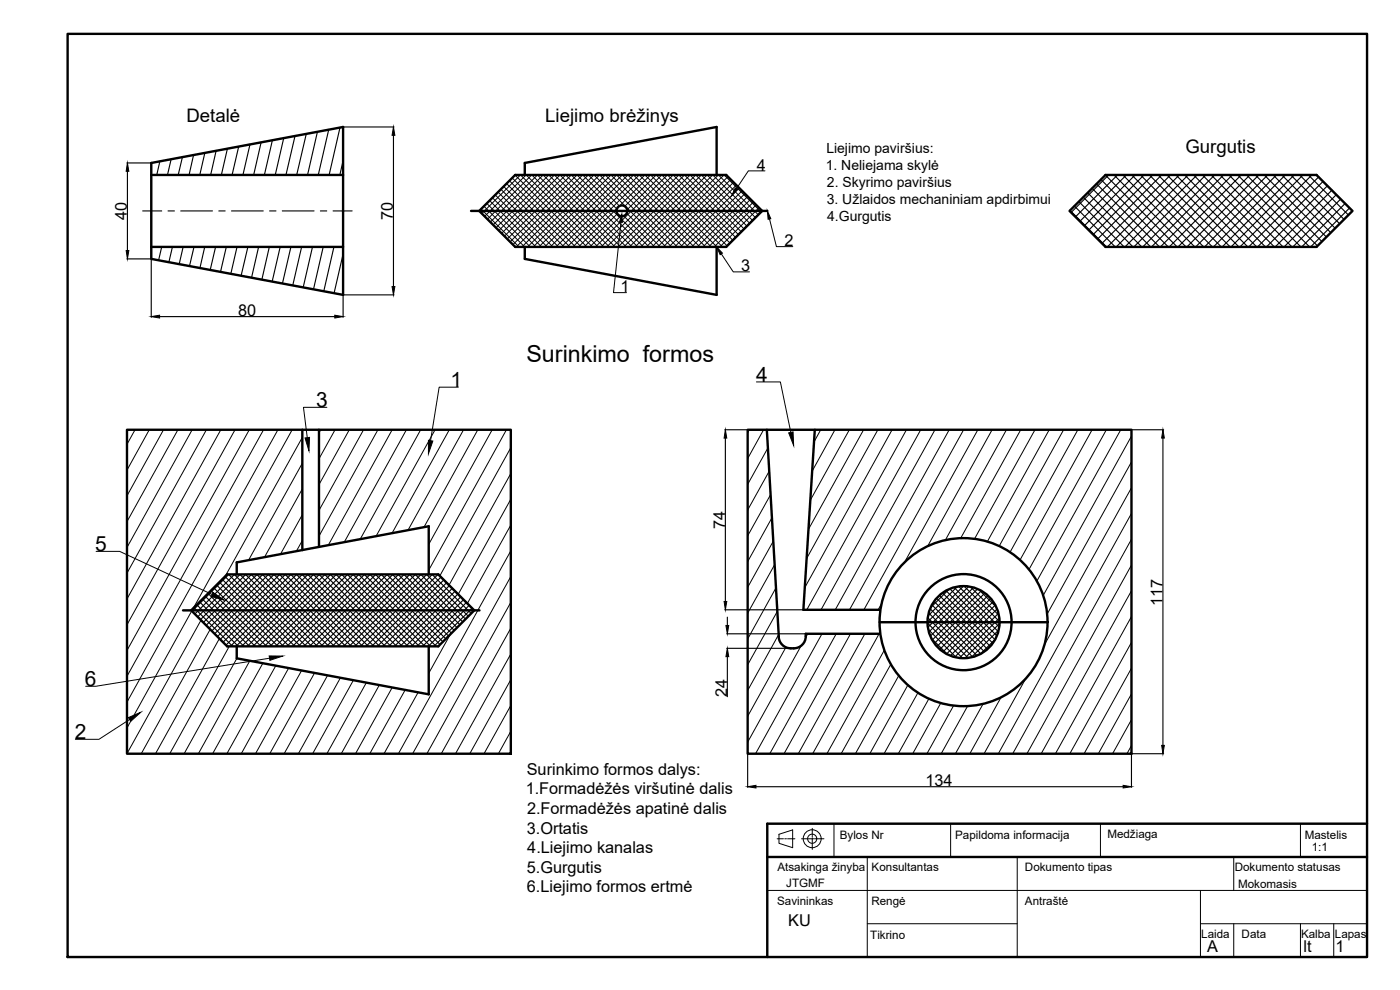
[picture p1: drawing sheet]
<svg xmlns="http://www.w3.org/2000/svg" width="420mm" height="297mm" viewBox="0 0 420 297" stroke-linecap="round" stroke-linejoin="round" font-family="sans-serif">
<!-- layer: 0 -->
<path d="M20.3 10.2h390v276.9h-390zM230.3 257.1h180M410.3 247.1h-180v40" fill="none" stroke="#000" stroke-width=".72"/>
<g fill="none" stroke="#000" stroke-width=".3">
<path d="M147.8 59.3l14.7 14.8M148.6 58.5l15.6 15.6M149.5 57.6l16.4 16.5M150.3 56.8l17.3 17.3M151.1 55.9l18.2 18.2M152 55.1l19 19M152.9 54.2l19.8 19.9M153.7 53.4l20.7 20.7M154.6 52.5l21.5 21.6M157.9 52.5l-12.5 12.4M157.9 52.5l21.6 21.6M174.9 52.5l-21 20.9"/>
<path d="M174.9 52.5l10.2 10.2M176.5 52.5l-21.5 21.6M176.6 52.5l9.3 9.3M179.9 52.5l-21.6 21.6M180 52.5l21.6 21.6M193.5 52.5l-21.6 21.6M193.6 52.5l21.6 21.6M196.9 52.5l-9.4 9.4M196.9 52.5l21.3 21.3M198.6 52.5l-10.3 10.4M198.6 52.5l20.5 20.4M212.2 52.5l-21.6 21.6"/>
<path d="M212.2 52.5l13.7 13.7M215.6 52.5l-21.6 21.6M215.6 52.5l12 12M218.5 53l-21.1 21.1M219.3 53.8l-20.2 20.3M220.1 54.7l-19.3 19.4M221 55.5l-18.5 18.6M221.9 56.4l-17.7 17.7M222.7 57.2l-16.8 16.9M223.6 58.1l-16 16M224.4 58.9l-15.1 15.2M225.3 59.8l-14.3 14.3"/>
<path d="M229.6 51.3h-5l-3.6 5.3M144.4 62.7l11.4 11.4M144.6 64.1l11.6-11.6 21.6 21.6M145.2 61.8l12.3 12.3M146.1 61l13 13.1M146.3 65.8l13.3-13.3 21.6 21.6M146.9 60.2l13.9 13.9M147.2 66.6l14.1-14.1 21.6 21.6M148 67.5l15-15 21.6 21.6M148.9 68.3l15.8-15.8 21.6 21.6M149.7 69.2l16.7-16.7 21.6 21.6M150.6 70l17.5-17.5 21.6 21.6"/>
<path d="M151.4 70.9l18.4-18.4 21.6 21.6M152.2 71.7l19.3-19.2 21.6 21.6M153.1 72.6l20.1-20.1 21.6 21.6M156.6 74.1l21.6-21.6 21.7 21.6M160 74.1l21.7-21.6 21.6 21.6M161.7 74.1l21.7-21.6 21.5 21.6M163.5 74.1l21.6-21.6 21.5 21.6M165.2 74.1l21.5-21.6 21.6 21.6M166.8 74.1l21.6-21.6 21.7 21.6M168.5 74.1l21.6-21.6 21.7 21.6M170.2 74.1l21.6-21.6 21.7 21.6M185.3 62.4l-11.7 11.7"/>
<path d="M185.3 64.1l-10 10M185.8 61.9l9.5-9.4 21.5 21.6M186.2 64.9l-9.2 9.2M186.4 66.7l-2.3 21.1h3.9M187.2 64.8l9.3 9.3M188.1 64.1l10.1 10M216.5 76.2l3.6 5.4h4.8M219.9 72.1l-19.6-19.6-21.6 21.6M220.8 71.2l-18.8-18.7-21.6 21.6M221.6 70.4l-17.9-17.9-21.6 21.6M222.5 69.6l-17.1-17.1-21.6 21.6M223.3 68.7l-16.2-16.2-21.6 21.6"/>
<path d="M224.2 67.9l-15.4-15.4-21.6 21.6M225 67l-14.5-14.5-21.6 21.6M226.1 60.6l-13.4 13.5M226.8 65.3l-12.9-12.8-21.6 21.6M227 61.5l-12.7 12.6M227.8 62.3l-11.8 11.8M228.4 63.6l-11.1-11.1-21.6 21.6M228.7 63.2l-11 10.9M230.9 65.7l2.1 8.3h4.9M137.6 116.2h-5.8l-2.6 16M227 114.6h7.2l3.1 15.2M40.5 128.9l-2.4 4.4"/>
<path d="M44.8 128.9l-6.7 12.2M49.1 128.9l-11 19.9M53.4 128.9l-15.3 27.6M57.7 128.9l-19.6 35.4M61.9 128.9l-23.8 43.1M66.3 128.9l-28.2 50.8M70.5 128.9l-32.4 58.6M74.8 128.9l-36.7 66.3M79.1 128.9l-41 74M83.4 128.9l-45.3 81.8M87.7 128.9l-29.7 53.6M90.7 131.2l-23.1 41.6"/>
<path d="M90.7 139l-16.1 29.1M96.2 128.9l-.5 1M98.1 122.2h-7l1.1 9.1M100.6 128.9l-4.9 8.8M104.8 128.9l-9.1 16.5M109.1 128.9l-13.4 24.3M113.4 128.9l-17.7 32M117.7 128.9l-19.2 34.7M122 128.9l-18.7 33.8M126.3 128.9l-18.2 32.9M130.6 128.9l-17.7 32M134.8 128.9l-17.1 31.1"/>
<path d="M139.1 128.9l-16.7 30.2M143.4 128.9l-16.2 29.3M147.7 128.9l-19 34.4M152 128.9l-23.3 42.2M153.3 134.3l-21.3 38.5M224.9 128.9l-.5 .9M229.2 128.9l-4.8 8.7M230.5 134.4l-6.1 10.9M246.3 128.9l-2 3.6M250.6 128.9l-6.8 12.4M254.9 128.9l-11.7 21.1M259.2 128.9l-16.5 29.9"/>
<path d="M263.5 128.9l-21.4 38.6M267.7 128.9l-26.1 47.3M272 128.9l-29.9 54.1M276.3 128.9l-29.9 54.1M280.6 128.9l-29.9 54.1M284.9 128.9l-30 54.1M289.2 128.9l-29.9 54.1M293.5 128.9l-22.2 40.1M297.7 128.9l-19.3 35.1M302.1 128.9l-18.4 33.2M306.3 128.9l-18 32.6M310.6 128.9l-18.1 32.8"/>
<path d="M314.9 128.9l-18.6 33.6M319.2 128.9l-19.3 35M323.5 128.9l-20.4 36.8M327.8 128.9l-21.7 39.1M332 128.9l-23.2 42M336.4 128.9l-25.2 45.5M339.6 130.9l-26.5 47.8M339.6 138.6l-25.3 45.7M90.7 146.7l-11.3 20.5M90.7 154.4l-6.5 11.9M153.3 142.1l-18.5 33.5M153.3 149.8l-15.8 28.5"/>
<path d="M153.3 157.5l-13 23.6M230.9 141.4l-6.5 11.6M231.3 148.4l-6.9 12.4M231.7 155.4l-7.3 13.1M339.6 146.3l-26.1 47.2M339.6 154.1l-40 72M28.8 165.4h7.1l27.7 13M90.7 162.2l-1.7 3.2M153.3 165.3l-33.7 60.8M153.3 173l-29.5 53.1M232.1 162.3l-7.7 13.9M232.5 169.4l-8.1 14.6"/>
<path d="M232.9 176.4l-8.5 15.3M339.6 161.8l-35.7 64.3M339.6 169.5l-31.4 56.6M339.6 177.2l-27.1 48.9M57.5 183.3l-19.4 35.1M60.3 186.1l-22.2 40M63.1 188.8l-20.7 37.3M65.8 191.6l-19.1 34.5M68.8 193.9l-17.9 32.2M71.1 197.5l-15.8 28.6M75 198.2l-15.5 27.9M78.9 199l-15.1 27.1"/>
<path d="M80.9 197.5l-52.1 8.4h-3.1M82.8 199.7l-14.7 26.4M128.8 193.9l-.1 .4M135.1 190.3l-6.4 11.7M153.3 180.7l-25.2 45.4M153.3 188.5l-20.9 37.6M153.3 196.2l-16.6 29.9M233.3 183.4l-8.9 16.1M233.7 190.4l-9.3 16.8M235.9 194.2l-11.5 20.7M240.4 193.8l-16 28.9M242.4 190.2l-.6 1"/>
<path d="M246.7 190.2l-19.9 35.9M251 190.2l-20 35.9M255.2 190.2l-19.9 35.9M259.6 190.2l-20 35.9M263.8 190.2l-19.9 35.9M264 183v7.2M264.1 189.6l-.1 .3M264.6 181l-1.1 2M265.4 195.1l-17.2 31M267.3 199.3l-14.9 26.8M339.6 185l-22.8 41.1M339.6 192.7l-18.5 33.4"/>
<path d="M38.9 215.9l-9.2 5.9h-7.1M86.6 200.4l-14.2 25.7M90.5 201.2l-13.8 24.9M94.4 201.9l-13.4 24.2M98.3 202.6l-13 23.5M102.2 203.4l-12.7 22.7M106.1 204.1l-12.3 22M110 204.8l-11.9 21.3M113.8 205.5l-11.4 20.6M117.7 206.3l-11 19.8M121.6 207l-10.6 19.1M125.5 207.7l-10.3 18.4"/>
<path d="M153.3 203.9l-12.3 22.2M153.3 211.7l-8 14.4M153.3 219.4l-3.7 6.7M269.7 202.7l-13 23.4M272.5 205.5l-11.5 20.6M275.5 207.9l-10.2 18.2M278.8 209.6l-9.2 16.5M282.3 210.9l-8.4 15.2M286.2 211.7l-8 14.4M290.4 211.9l-7.9 14.2M295 211.2l-8.3 14.9M300.4 209.3l-9.3 16.8"/>
<path d="M307.8 203.7l-12.5 22.4M339.6 200.5l-14.3 25.6M339.6 208.2l-10 17.9M339.6 215.9l-5.7 10.2M339.6 223.7l-1.4 2.4M230.3 257.1h180M233.2 251.7h1.9M233.8 250.3l4.1-1.3v5.3l-4.1-1.3zM235.5 251.7h.5M236.4 251.7h2.2M240.6 251.7h3.4M243.8 248.5v2.2"/>
<path d="M243.8 250.9v.2M243.8 251.4v3.4M244.2 251.7h.2M244.5 251.7h2.8M250.3 247.1v10M260.3 257.1v30M285.3 247.1v10M305.3 257.1v30M330.3 247.1v10M370.3 257.1v10.1M390.3 247.1v10M410.3 247.1v40h-180"/>
<path d="M230.3 267.2h180M260.3 277.2h45M360.3 277.2h50M360.3 267.2v19.9M370.3 277.2v9.9M390.3 277.2v9.9M400.3 277.2v9.9"/>
<circle cx="243.7" cy="251.7" r="2.69"/>
<circle cx="243.7" cy="251.7" r="1.38"/>
</g>
<!-- layer: siauroji -->
<g fill="none" stroke="#000" stroke-width=".34">
<path d="M95.3 39.5l-3 13M98.7 38.9l-3.2 13.6M102 38.3l-3.2 14.2M103.1 38.1h15.2M38.1 48.9h7.2M38.2 51.4v23.8M48 48.4l-1 4.1M51.4 47.8l-1.1 4.7M54.8 47.1l-1.3 5.4M58.1 46.5l-1.4 6M61.5 45.8l-1.5 6.7M64.9 45.2l-1.7 7.3"/>
<path d="M68.3 44.6l-1.9 7.9M71.6 43.9l-1.9 8.6M75 43.3l-2.1 9.2M78.4 42.7l-2.3 9.8M81.8 42l-2.5 10.5M85.1 41.4l-2.5 11.1M88.5 40.8l-2.7 11.7M91.9 40.2l-2.9 12.3M103 48.2l-1 4.3M118.1 40.6v45.4M325.1 59.1l14.9 15M326.4 57.8l16.3 16.3"/>
<path d="M327.8 56.5l17.5 17.6M329.1 55.2l18.9 18.9M330.4 53.8l20.2 20.3M331.7 52.5l21.6 21.6M332.7 52.5l-11.2 11.3M334.3 52.5l21.7 21.6M335.4 52.5l-12.6 12.6M337 52.5l21.6 21.6M338 52.5l-13.9 13.9M339.7 52.5l21.5 21.6M340.7 52.5l-15.3 15.2M342.3 52.5l21.6 21.6"/>
<path d="M343.3 52.5l-16.6 16.5M344.9 52.5l21.6 21.6M346 52.5l-17.9 17.9M347.6 52.5l21.6 21.6M348.6 52.5l-19.2 19.2M350.2 52.5l21.6 21.6M351.3 52.5l-20.6 20.5M352.9 52.5l21.6 21.6M353.9 52.5l-21.6 21.6M355.5 52.5l21.7 21.6M356.6 52.5l-21.6 21.6M358.2 52.5l21.6 21.6"/>
<path d="M359.3 52.5l-21.7 21.6M360.9 52.5l21.6 21.6M361.9 52.5l-21.6 21.6M363.5 52.5l21.6 21.6M364.5 52.5l-21.5 21.6M366.2 52.5l21.5 21.6M367.2 52.5l-21.6 21.6M368.8 52.5l21.6 21.6M369.8 52.5l-21.6 21.6M371.4 52.5l21.6 21.6M372.5 52.5l-21.6 21.6M374.1 52.5l21.3 21.3"/>
<path d="M375.1 52.5l-21.6 21.6M376.7 52.5l20 20M377.8 52.5l-21.6 21.6M379.4 52.5l18.7 18.6M380.5 52.5l-21.7 21.6M382.1 52.5l17.3 17.3M383.1 52.5l-21.6 21.6M384.7 52.5l16 16M385.8 52.5l-21.6 21.6M387.4 52.5l14.7 14.6M388.4 52.5l-21.6 21.6M390 52.5l13.4 13.3"/>
<path d="M391 52.5l-21.5 21.6M392.7 52.5l12 12M393.7 52.5l-21.6 21.6M395.7 53.1l-21 21M397.1 54.4l-19.7 19.7M398.4 55.8l-18.3 18.3M399.7 57.1l-17 17M401 58.4l-15.6 15.7M402.4 59.7l-14.4 14.4M38.1 77.7h7.2M45.4 77.7v17.5M48.5 74.1l-.9 4"/>
<path d="M51.7 74.1l-1 4.6M55 74.1l-1.2 5.1M58.2 74.1l-1.3 5.7M61.4 74.1l-1.4 6.3M64.7 74.1l-1.6 6.9M67.9 74.1l-1.7 7.5M71.1 74.1l-1.8 8.1M74.4 74.1l-2 8.6M77.6 74.1l-2.1 9.2M80.8 74.1l-2.2 9.8M84.1 74.1l-2.4 10.4M87.3 74.1l-2.5 10.9"/>
<path d="M90.5 74.1l-2.6 11.5M93.8 74.1l-2.8 12.1M97 74.1l-2.9 12.7M100.2 74.1l-3 13.3M103 76.2l-2.7 11.8M321.1 63.1l11 11M322.4 61.8l12.3 12.3M323.8 60.5l13.6 13.6M403.7 61l-13 13.1M405 62.4l-11.7 11.7M47.9 95h52.6M103 88.6v6.6"/>
<path d="M103.1 88.5h15.2M217.5 128.9h27M217.7 131.4v49.1M339.7 128.9h9.5M349 131.4v92.2M60.8 179.7l14.1 14.2M61.6 178.9l15 15M62.5 178.1l15.8 15.8M63.3 177.2l16.7 16.7M64.1 176.4l17.6 17.5M65 175.5l18.4 18.4M65.8 174.7l19.3 19.2"/>
<path d="M66.7 173.8l20.1 20.1M67.5 173l21 20.9M68.6 172.3l21.6 21.6M68.7 172.3l-11.1 11.1M70.3 172.3l21.6 21.6M70.4 172.3l-11.9 11.9M72 172.3l21.6 21.6M72.1 172.3l-12.8 12.8M73.7 172.3l21.6 21.6M73.8 172.3l-13.6 13.6M75.4 172.3l21.6 21.6M75.5 172.3l-14.5 14.5"/>
<path d="M77.1 172.3l21.6 21.6M77.2 172.3l-15.3 15.3M78.8 172.3l21.6 21.6M78.9 172.3l-16.2 16.2M80.5 172.3l21.6 21.6M80.6 172.3l-17 17M82.2 172.3l21.6 21.6M82.3 172.3l-17.9 17.9M83.9 172.3l21.6 21.6M84 172.3l-18.8 18.7M85.6 172.3l21.6 21.6M85.7 172.3l-19.6 19.6"/>
<path d="M87.3 172.3l21.6 21.6M87.3 172.3l-20.4 20.4M89 172.3l21.5 21.6M89 172.3l-21.2 21.2M90.6 172.3l21.6 21.6M90.7 172.3l-21.6 21.6M92.3 172.3l21.6 21.6M92.4 172.3l-21.6 21.6M94 172.3l21.6 21.6M94.1 172.3l-21.6 21.6M95.7 172.3l21.6 21.6M95.9 172.3l-21.7 21.6"/>
<path d="M97.4 172.3l21.7 21.6M97.6 172.3l-21.7 21.6M99.1 172.3l21.6 21.6M99.2 172.3l-21.5 21.6M100.9 172.3l21.5 21.6M100.9 172.3l-21.6 21.6M102.5 172.3l21.6 21.6M102.6 172.3l-21.6 21.6M104.2 172.3l21.6 21.6M104.3 172.3l-21.6 21.6M105.9 172.3l21.6 21.6M106 172.3l-21.6 21.6"/>
<path d="M107.6 172.3l21.6 21.6M107.7 172.3l-21.6 21.6M109.3 172.3l21.6 21.6M109.4 172.3l-21.6 21.6M111 172.3l21.1 21.1M111.1 172.3l-21.6 21.6M112.7 172.3l20.2 20.2M112.8 172.3l-21.6 21.6M114.4 172.3l19.4 19.4M114.5 172.3l-21.6 21.6M116.1 172.3l18.5 18.5M116.2 172.3l-21.6 21.6"/>
<path d="M117.8 172.3l17.7 17.7M117.9 172.3l-21.6 21.6M119.5 172.3l16.8 16.8M119.6 172.3l-21.6 21.6M121.2 172.3l16 16M121.3 172.3l-21.6 21.6M122.9 172.3l15.1 15.2M123 172.3l-21.6 21.6M124.6 172.3l14.3 14.3M124.7 172.3l-21.6 21.6M126.3 172.3l13.4 13.5M126.4 172.3l-21.6 21.6"/>
<path d="M128 172.3l12.6 12.6M128.1 172.3l-21.6 21.6M129.7 172.3l11.7 11.8M129.8 172.3l-21.6 21.6M131.4 172.3l10.9 10.9M131.5 172.3l-21.6 21.6M132.3 173.1l-20.7 20.8M133.2 174l-19.9 19.9M134 174.8l-19.1 19.1M134.9 175.7l-18.3 18.2M135.7 176.5l-17.3 17.4M136.6 177.4l-16.5 16.5"/>
<path d="M137.4 178.2l-15.6 15.7M138.3 179.1l-14.8 14.8M139.1 179.9l-13.9 14M281.1 179.5l15.2 15.3M282 178.7l15.2 15.2M282.9 177.9l15.1 15.1M283.9 177.2l14.7 14.7M284.7 176.9l-5.4 5.4M285.1 176.7l14.1 14.1M286.4 176.3l13.2 13.2M287.2 176.1l-8.6 8.6M287.8 176l12.1 12.1"/>
<path d="M289.1 175.9l-10.7 10.7M289.4 175.9l10.6 10.6M290.7 176l-12.2 12.2M291.3 176.1l8.5 8.5M292.1 176.3l-13.3 13.3M293.3 176.7l-14.1 14.2M293.8 177l5.1 5.1M294.5 177.3l-14.7 14.7M295.5 178l-15.1 15M296.5 178.7l-15.3 15.3M297.3 179.6l-15.2 15.2M58.2 182.3l11.6 11.6"/>
<path d="M59.1 181.4l12.4 12.5M59.9 180.6l13.3 13.3M140 180.8l-13.2 13.1M140.8 181.6l-12.3 12.3M141.7 182.5l-11.5 11.4M217.5 183h23.6M218.1 190.2h23.7M218.1 194.5h19.2M218.3 185.2v2.5M218.3 197v12M278.4 187l10.5 10.5M278.5 185.4l12 12"/>
<path d="M278.6 188.9l8.4 8.4M278.7 183.9l13.2 13.2M279.2 182.7l14 14M279.5 191.5l4.9 4.9M279.7 181.5l14.7 14.7M280.3 180.5l15.1 15M298 180.6l-15 15M298.7 181.6l-14.6 14.6M298.8 191.7l-4.6 4.6M299.2 182.8l-14 14M299.6 184l-13.1 13.1M299.7 189l-8.2 8.2"/>
<path d="M299.9 185.5l-12 11.9M300 187.1l-10.4 10.4M224.4 226.2v10M226.9 236.1h110.2M339.6 226.2v10M339.7 226.1h9.5"/>
</g>
<g fill="none" stroke="#000" stroke-width=".72">
<path d="M45.4 48.9l57.6-10.8v50.4l-57.6-10.8zM45.4 52.5h57.6M157.5 52.5v-3.6l57.6-10.8v14.4M45.4 74.1h57.6M141.4 63.3h88.9M143.8 63.3l10.8-10.8h63.3l10.8 10.8-10.8 10.8h-63.3zM157.5 74.1v3.6l57.6 10.8v-14.4M321 63.3l10.8-10.8h63.3l10.8 10.8-10.8 10.8h-63.3zM38.1 128.9h115.2v97.2h-115.2zM90.7 128.9v36.2M95.7 128.9v35.2M224.4 128.9h115.2v97.2h-115.2z"/>
<path d="M230.1 128.9l3.6 62.2M244.5 128.9l-3.4 54.1h22.9M71 172.3v-3.6l57.7-10.8v14.4M54.9 183.1h89M57.4 183.1l10.8-10.8h63.3l10.8 10.8-10.8 10.8h-63.3zM71 193.9v3.6l57.7 10.8v-14.4M241.8 190.9a4.1 4.1 0 0 1-3.3 3.7 4.1 4.1 0 0 1-4.5-2.1l-.3-1.4M264 186.7h50.4M264 190.2h-22.2v.7"/>
<circle cx="186.6" cy="63.3" r="1.63"/>
<circle cx="289.2" cy="186.7" r="25.2"/>
<circle cx="289.2" cy="186.7" r="14.4"/>
<circle cx="289.2" cy="186.7" r="10.8"/>
</g>
<!-- layer: asine -->
<path d="M42.8 63.3h5.7M50.4 63.3h1.9M54.2 63.3h9.6M65.7 63.3h1.9M69.5 63.3h9.5M80.9 63.3h1.9M84.7 63.3h9.5M96.2 63.3h1.9M100 63.3h5.7" fill="none" stroke="#000" stroke-width=".34"/>
<!-- layer: siauroji -->
<g fill="#000" stroke="#000" stroke-width=".3">
<path d="M38.2 48.9l.5 2.5h-.8zM118.1 38.1l.4 2.5h-.8zM37.9 75.2h.8l-.5 2.5zM45.4 95l2.5-.4v.8zM100.5 94.6l2.5 .4-2.5 .4zM117.7 86h.8l-.4 2.5zM217.7 128.9l.4 2.5h-.8zM349 128.9l.4 2.5h-.8zM217.3 180.5h.8l-.4 2.5zM217.9 187.7h.8l-.4 2.5zM218.3 194.5l.4 2.5h-.8zM224.4 236.1l2.5-.5v.8z"/>
<path d="M337.1 235.6l2.5 .5-2.5 .3zM348.6 223.6h.8l-.4 2.5z"/>
</g>
<!-- layer: 0 -->
<path d="M220.7 56.4l.6 .5-1.7 1.8zM186.6 64.2l.2 2.5-.9-.1zM215.1 74.1l1.7 1.8-.7 .5zM230.3 63.3l1 2.3-.8 .2zM91.5 131.4l1.4-.2-.2 4.1zM128.6 132.1l1.3 .2-1.3 3.8zM236.7 129.9l1.3-.3 .2 4zM63.9 177.8l3.4 2.2-3.9-1zM80.8 196.8l4.1 .1-3.9 1.2zM38.5 215.3l3.8-1.6-3 2.7z" fill="#000" stroke="#000" stroke-width=".3"/>
<text font-size="7" x="158" y="108.8">Surinkimo formos</text>
<g font-size="6.3">
<text x="135.2" y="116.1">1</text>
<text x="226.9" y="114.5">4</text>
<text x="94.9" y="122">3</text>
<text x="28.6" y="165.3">5</text>
<text x="25.5" y="205.7">6</text>
<text x="22.4" y="221.7">2</text>
</g>
<g font-size="5.6">
<text x="55.9" y="36.5">Detalė</text>
<text x="163.6" y="36.7">Liejimo brėžinys</text>
<text x="355.7" y="46">Gurgutis</text>
</g>
<g font-size="4.9">
<text x="227.1" y="51.2">4</text>
<text x="38.1" y="65.9" transform="rotate(-90 38.1 65.9)">40</text>
<text x="117.9" y="66" transform="rotate(-90 117.9 66)">70</text>
<text x="235.5" y="73.9">2</text>
<text x="222.4" y="81.4">3</text>
<text x="186.2" y="87.7">1</text>
<text x="71.5" y="94.9">80</text>
<text x="217.6" y="158.7" transform="rotate(-90 217.6 158.7)">74</text>
<text x="348.9" y="181.8" transform="rotate(-90 348.9 181.8)">117</text>
<text x="218.2" y="209.1" transform="rotate(-90 218.2 209.1)">24</text>
<text x="158.1" y="232.5">Surinkimo formos dalys:</text>
<text x="157.8" y="238.4">1.Formadėžės viršutinė dalis</text>
<text x="277.8" y="235.9">134</text>
<text x="158.2" y="244.2">2.Formadėžės apatinė dalis</text>
<text x="158.1" y="250.1">3.Ortatis</text>
<text x="158.3" y="255.9">4.Liejimo kanalas</text>
<text x="158.1" y="261.8">5.Gurgutis</text>
<text x="158.1" y="267.8">6.Liejimo formos ertmė</text>
<text x="236.6" y="277.8">KU</text>
<text x="362.3" y="285.5">A</text>
<text x="391.2" y="285.5">lt</text>
<text x="400.8" y="285.6">1</text>
</g>
<g font-size="4.2">
<text x="248" y="46">Liejimo paviršius:</text>
<text x="247.8" y="51.1">1. Neliejama skylė</text>
<text x="248.2" y="56.1">2. Skyrimo paviršius</text>
<text x="248.1" y="61.1">3. Užlaidos mechaniniam apdirbimui</text>
<text x="248.3" y="66.2">4.Gurgutis</text>
</g>
<g font-size="3.5">
<text x="252" y="251.7">Bylos Nr</text>
<text x="286.7" y="251.7">Papildoma informacija</text>
<text x="332.3" y="251.5">Medžiaga</text>
<text x="391.6" y="251.6">Mastelis</text>
<text x="393.7" y="255.4">1:1</text>
<text x="233.3" y="261.3">Atsakinga žinyba</text>
<text x="261.6" y="261.3">Konsultantas</text>
<text x="307.6" y="261.3">Dokumento tipas</text>
<text x="370.6" y="261.4">Dokumento statusas</text>
<text x="236" y="266.2">JTGMF</text>
<text x="371.6" y="266.5">Mokomasis</text>
<text x="233.2" y="271.5">Savininkas</text>
<text x="261.5" y="271.6">Rengė</text>
<text x="307.6" y="271.5">Antraštė</text>
<text x="261.2" y="281.6">Tikrino</text>
<text x="360.5" y="281.3">Laida</text>
<text x="372.6" y="281.3">Data</text>
<text x="390.5" y="281.3">Kalba</text>
<text x="400.6" y="281.3">Lapas</text>
</g>
</svg>
